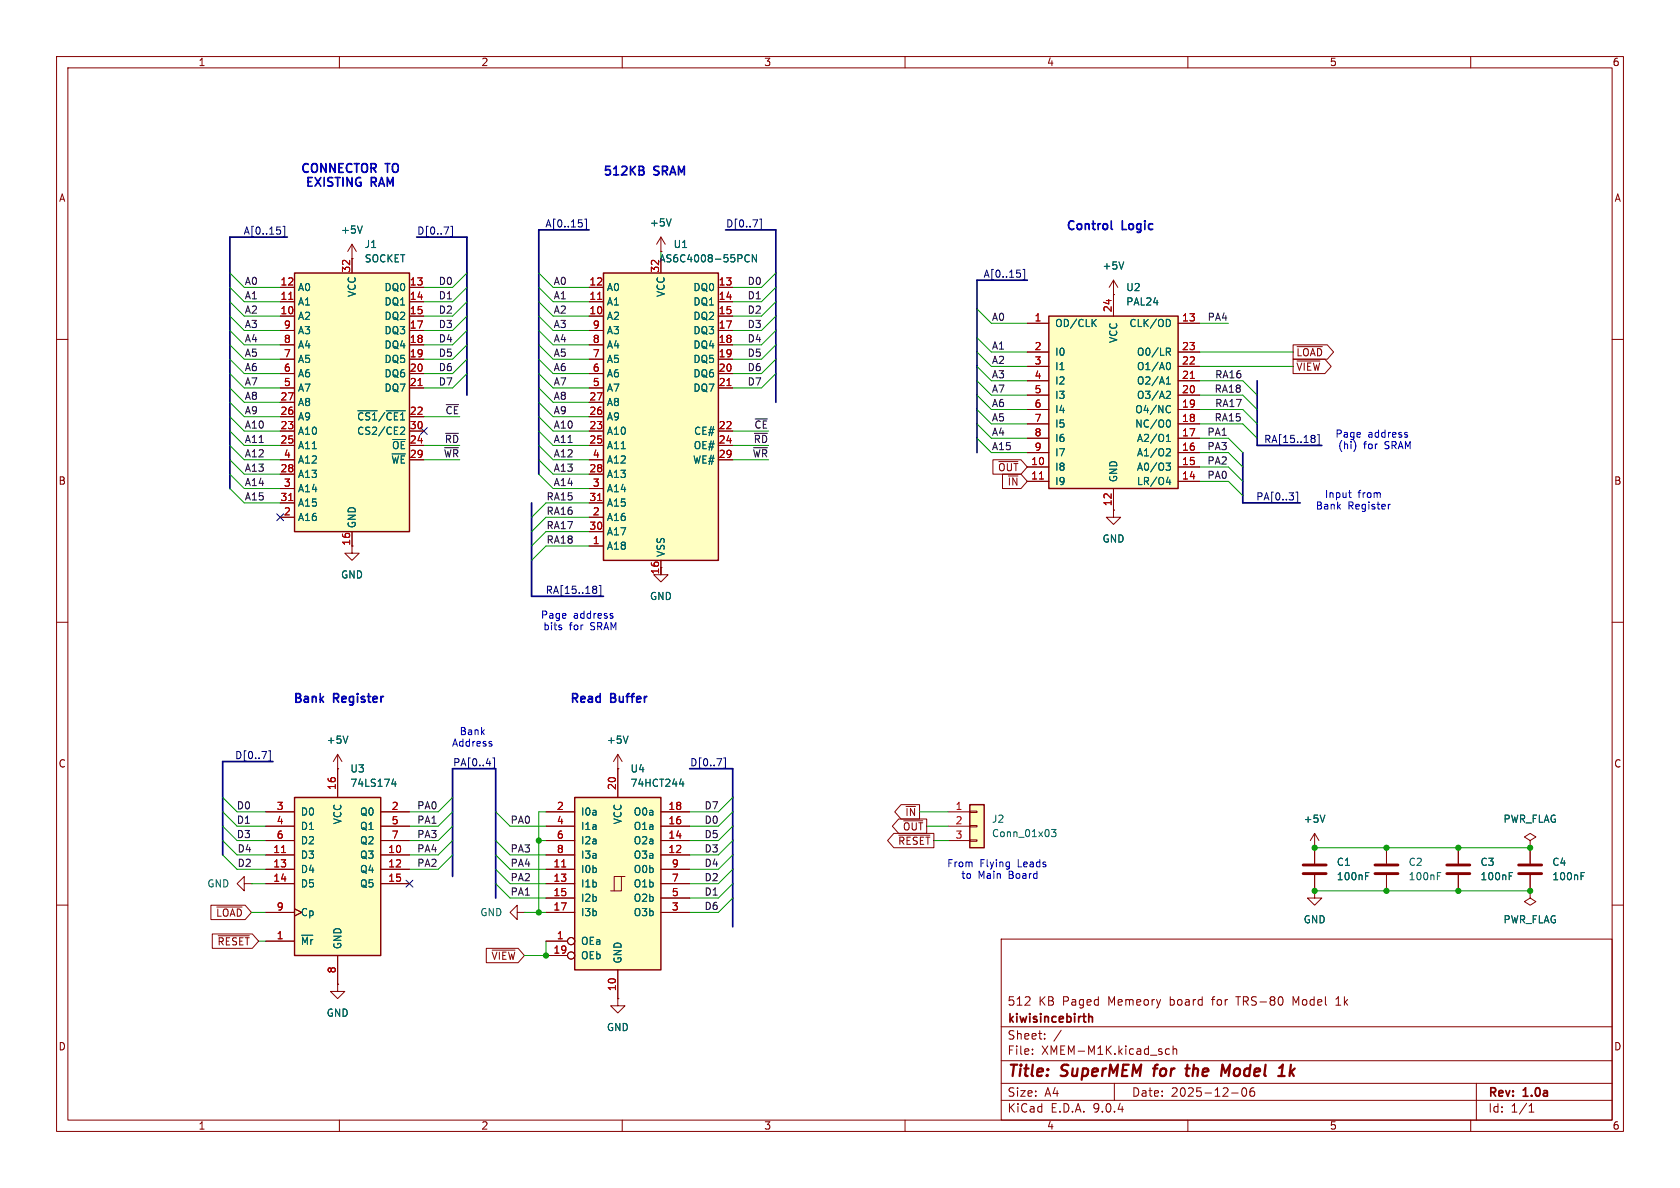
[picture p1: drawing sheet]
<svg xmlns="http://www.w3.org/2000/svg" width="297mm" height="210mm" viewBox="0 0 297 210" stroke-linecap="round" stroke-linejoin="round" font-family="sans-serif">
<g fill="none" stroke="#840000" stroke-width=".18">
<path d="M10 10h277v190h-277zM12 12h273v186h-273zM60 10v2M110 10v2M160 10v2M210 10v2M260 10v2M10 60h2M285 60h2M10 110h2M285 110h2M10 160h2"/>
<path d="M177 166h108v32h-108zM229.1 177.3l-.5-1.1v1.5M236.2 177.7h.8M236.6 176.2l-.4 .4M285 160h2M60 198v2M110 198v2M160 198v2M177 194.5h108M177 191.5h108M177 187.5h108M177 181.5h108"/>
<path d="M182.5 186.3v.1M182.5 185.5v.1M184.7 183.6v.1M184.7 182.8v.1M187.6 182.1l-1.3 2M197 191.5v3M206.7 185.5l-.4-.1-.3 .3v.4l.2 .2h.5M207.4 185.5l.2-.1 .4 .1v.9M207.4 184.9v1.5M210 198v2M217.7 193.2h1.2M219.7 192.4l.2-.1a.81 .81 0 0 1 .6 .6 .81 .81 0 0 1-.3 .8l-.2 .1a.81 .81 0 0 1-.3-1.4z"/>
<path d="M221.7 192.3a.59 .59 0 0 0-.7 .6v.6l.1 .2 .4 .1 .2-.1 .1-.5-.1-.3h-.5l-.2 .3M260 198v2M261 191.5v6.5M270.3 196.6h.9M270.3 195.5l.4-.4v1.5"/>
</g>
<path d="M203.8 188.9h.8M204.2 188.5l-.2 1.7M209.6 188.9h.7M209.8 190.1l.4 .1M209.9 188.2l-.2 1.7M216.6 189.6l.9-1.4-.3 2M228.2 188.2l-.2 2M228.3 189.4l.4 .8M228.9 188.9l-.9 .7" fill="none" stroke="#840000" stroke-width=".4"/>
<path d="M192.5 179.8l.2-.1 .4 .1v.9" fill="none" stroke="#840000" stroke-width=".3"/>
<path d="M52.1 141h15.2v27.9h-15.2z" fill="#ffffc2"/>
<path d="M52.1 141h15.2v27.9h-15.2z" fill="none" stroke="#840000" stroke-width=".25"/>
<g fill="none" stroke="#840000" stroke-width=".18">
<path d="M59.7 135.9v5.1M109.2 135.9h.1M109.2 133.4l-.7 1.2M109.2 133.4l.8 1.2M109.2 133.4v2.5M47 143.5h5.1M47 146.1h5.1M47 148.6h5.1M47 151.1h5.1M47 153.7h5.1M47 156.2h5.1M67.3 143.5h5.1"/>
<path d="M67.3 146.1h5.1M67.3 148.6h5.1M67.3 151.1h5.1M67.3 153.7h5.1M67.3 156.2h5.1M270.5 148.6l1-.6-1-.7-1 .7 1 .6v1.3M270.5 149.9h.1M270.5 157.5v1.3l1 .6-1 .6-1-.6 1-.6M270.5 157.5h.1M270.5 149.9v2.8M270.5 154.7v2.8M47 161.3h5.1"/>
<path d="M47 166.4h5.1M52.1 160.7l1.2 .6-1.2 .6M59.7 174v1.3h1.3l-1.3 1.2-1.3-1.2h1.3M59.7 174h.1M59.7 168.9v5.1M109.2 176.5v1.3h1.3l-1.3 1.3-1.3-1.3h1.3M109.2 176.5h.1"/>
</g>
<path d="M49.8 150.7h.7" fill="none" stroke="#a90000" stroke-width=".18"/>
<path d="M69.6 137.7l-.3 .9h.7M69.9 138.2v.8M111 130.1l-.4 1.3M279.5 154.9h.4M279.5 154.2h.6M53.3 165.3h2" fill="none" stroke="#006464" stroke-width=".18"/>
<path d="M268.5 152.9h4M268.5 154.4h4" fill="none" stroke="#840000" stroke-width=".51"/>
<path d="M101.6 141h15.2v30.5h-15.2z" fill="#ffffc2"/>
<g fill="none" stroke="#840000" stroke-width=".18">
<path d="M62.2 45.7h.1M62.2 43.2l-.7 1.3M62.2 43.2l.8 1.3M62.2 43.2v2.5M62.2 96.5v1.3h1.3l-1.3 1.3-1.2-1.3h1.2M59.7 135.9h.1M59.7 133.4l-.8 1.2M59.7 133.4l.8 1.2M59.7 133.4v2.5M109.2 135.9v5.1M96.5 143.5h5.1M96.5 146.1h5.1"/>
<path d="M96.5 148.6h5.1M96.5 151.1h5.1M96.5 153.7h5.1M96.5 156.2h5.1M96.5 158.8h5.1M109.9 154.9h-1.3v2.6M110.5 154.9h-.6v2.6h-2M116.8 143.5h5.1M116.8 146.1h5.1M116.8 148.6h5.1M116.8 151.1h5.1M116.8 153.7h5.1"/>
<path d="M116.8 156.2h5.1M116.8 158.8h5.1M91.4 161.3v-1.3l-1.2 1.3 1.2 1.3v-1.3h1.3M92.7 161.3h.1M96.5 161.3h5.1M96.5 166.4h3.8M96.5 168.9h3.8M109.2 171.5v5M116.8 161.3h5.1"/>
<circle cx="101" cy="168.9" r=".63"/>
<circle cx="101" cy="166.4" r=".63"/>
</g>
<path d="M101.6 141h15.2v30.5h-15.2z" fill="none" stroke="#840000" stroke-width=".25"/>
<path d="M99.3 153.3h.7" fill="none" stroke="#a90000" stroke-width=".18"/>
<path d="M64 39.9l-.4 1.3M61.5 130.1l-.4 1.3M120.1 138.6h.8M120.7 138.2v.8" fill="none" stroke="#006464" stroke-width=".18"/>
<path d="M171.4 142.2h2.6v7.7h-2.6z" fill="#ffffc2"/>
<path d="M171.4 142.2h2.6v7.7h-2.6z" fill="none" stroke="#840000" stroke-width=".25"/>
<path d="M167.6 143.5h3.8M167.6 146.1h3.8M167.6 148.6h3.8M171.4 143.4h1.3v.2h-1.3zM171.4 145.9h1.3v.3h-1.3zM171.4 148.5h1.3v.2h-1.3zM245.1 149.9v2.8M245.1 154.7v2.8" fill="none" stroke="#840000" stroke-width=".18"/>
<path d="M185.9 146.6h.8l-.4 .5 .3 .1v.6l-.2 .1-.5-.1M254.1 154.9h.4M254.1 154.2h.6" fill="none" stroke="#006464" stroke-width=".18"/>
<path d="M243.1 152.9h4M243.1 154.4h4" fill="none" stroke="#840000" stroke-width=".51"/>
<path d="M52.1 48.3h20.3v45.7h-20.3z" fill="#ffffc2"/>
<path d="M52.1 48.3h20.3v45.7h-20.3z" fill="none" stroke="#840000" stroke-width=".25"/>
<g fill="none" stroke="#840000" stroke-width=".18">
<path d="M49.5 50.8h2.6M49.5 53.3h2.6M49.5 55.9h2.6M49.5 58.4h2.6M62.2 45.7v2.6M72.4 50.8h2.5M72.4 53.3h2.5M72.4 55.9h2.5M72.4 58.4h2.5M116.8 44.5h.1M116.8 41.9l-.7 1.3M116.8 41.9l.8 1.3"/>
<path d="M116.8 41.9v2.6M49.5 61h2.6M49.5 63.5h2.6M49.5 66h2.6M49.5 68.6h2.6M49.5 71.1h2.6M49.5 73.7h2.6M49.5 76.2h2.6M49.5 78.7h2.6M72.4 61h2.5M72.4 63.5h2.5M72.4 66h2.5"/>
<path d="M72.4 68.6h2.5M72.4 76.2h2.5M72.4 78.7h2.5M49.5 81.3h2.6M49.5 83.8h2.6M49.5 86.4h2.6M49.5 88.9h2.6M49.5 91.4h2.6M62.2 94v2.5M72.4 81.3h2.5M232.4 149.9h.1M232.4 157.5v1.3h1.3l-1.3 1.2-1.3-1.2h1.3"/>
<path d="M232.4 157.5h.1M232.4 147.3l-.8 1.3M232.4 147.3l.8 1.3M232.4 147.3v5.4M232.4 154.7v2.8M257.8 149.9v2.8M257.8 154.7v2.8"/>
</g>
<path d="M51 52.9h.8M73.9 68.2h.7M51 88.5h.8" fill="none" stroke="#a90000" stroke-width=".18"/>
<path d="M118.7 38.7l-.5 1.2M63.3 72.6h3.4M68.3 72.6h3.4M70.9 75.6l.4-.1 .2 .4-.7 .9h.7M234.2 144.1l-.4 1.3M241.4 154.9h.4M241.4 154.2h.6M266.8 154.9h.4M266.8 154.2h.6" fill="none" stroke="#006464" stroke-width=".18"/>
<path d="M230.4 152.9h4M230.4 154.4h4M255.8 152.9h4M255.8 154.4h4" fill="none" stroke="#840000" stroke-width=".51"/>
<path d="M106.7 48.3h20.3v50.8h-20.3z" fill="#ffffc2"/>
<path d="M106.7 48.3h20.3v50.8h-20.3z" fill="none" stroke="#840000" stroke-width=".25"/>
<g fill="none" stroke="#840000" stroke-width=".18">
<path d="M104.1 50.8h2.6M104.1 53.3h2.6M104.1 55.9h2.6M104.1 58.4h2.6M116.8 45.7v2.6M127 50.8h2.5M127 53.3h2.5M127 55.9h2.5M127 58.4h2.5M104.1 61h2.6M104.1 63.5h2.6M104.1 66h2.6"/>
<path d="M104.1 68.6h2.6M104.1 71.1h2.6M104.1 73.7h2.6M104.1 76.2h2.6M104.1 78.7h2.6M127 61h2.5M127 63.5h2.5M127 66h2.5M127 68.6h2.5M127 76.2h2.5M127 78.7h2.5M104.1 81.3h2.6"/>
<path d="M104.1 83.8h2.6M104.1 86.4h2.6M104.1 88.9h2.6M104.1 91.4h2.6M104.1 94h2.6M104.1 96.5h2.6M116.8 99.1v2.5M127 81.3h2.5M196.8 90.2v1.2h1.3l-1.3 1.3-1.2-1.3h1.2M196.8 90.2h.1"/>
</g>
<path d="M105.7 52.9h.7M128.5 68.2h.7M105.7 88.5h.7" fill="none" stroke="#a90000" stroke-width=".18"/>
<path d="M131.7 46l.4 .3 .4-.1M132.5 45.2l-.4-.2-.4 .3M133.7 45v1.3l-.7-1.3v1.3" fill="none" stroke="#006464" stroke-width=".18"/>
<path d="M185.4 55.9h22.9v30.5h-22.9z" fill="#ffffc2"/>
<path d="M185.4 55.9h22.9v30.5h-22.9z" fill="none" stroke="#840000" stroke-width=".25"/>
<g fill="none" stroke="#840000" stroke-width=".18">
<path d="M49.5 50.8h2.6M49.5 53.3h2.6M49.5 55.9h2.6M49.5 58.4h2.6M62.2 45.7h.1M62.2 45.7v2.6M72.4 50.8h2.5M72.4 53.3h2.5M72.4 55.9h2.5M72.4 58.4h2.5M104.1 50.8h2.6M104.1 53.3h2.6"/>
<path d="M104.1 55.9h2.6M104.1 58.4h2.6M116.8 44.5h.1M116.8 45.7v2.6M127 50.8h2.5M127 53.3h2.5M127 55.9h2.5M127 58.4h2.5M181.6 57.2h3.8M196.8 52.1h.1M196.8 49.5v6.4M196.8 49.5l-.7 1.3"/>
<path d="M196.8 49.5l.8 1.3M208.3 57.2h3.8M49.5 61h2.6M49.5 63.5h2.6M49.5 66h2.6M49.5 68.6h2.6M49.5 71.1h2.6M49.5 73.7h2.6M49.5 76.2h2.6M49.5 78.7h2.6M72.4 61h2.5M72.4 63.5h2.5"/>
<path d="M72.4 66h2.5M72.4 68.6h2.5M72.4 76.2h2.5M72.4 78.7h2.5M104.1 61h2.6M104.1 63.5h2.6M104.1 66h2.6M104.1 68.6h2.6M104.1 71.1h2.6M104.1 73.7h2.6M104.1 76.2h2.6M104.1 78.7h2.6"/>
<path d="M127 61h2.5M127 63.5h2.5M127 66h2.5M127 68.6h2.5M127 76.2h2.5M127 78.7h2.5M181.6 62.2h3.8M181.6 64.8h3.8M181.6 67.3h3.8M181.6 69.9h3.8M181.6 72.4h3.8M181.6 74.9h3.8"/>
<path d="M181.6 77.5h3.8M208.3 62.2h3.8M208.3 64.8h3.8M208.3 67.3h3.8M208.3 69.9h3.8M208.3 72.4h3.8M208.3 74.9h3.8M208.3 77.5h3.8M228.6 61h6.1l1.1 1.2-1.1 1.3h-6.1zM228.6 63.5h5.6l1.1 1.3-1.1 1.2h-5.6zM229.3 61.3h4.5M229.3 63.8h4"/>
<path d="M49.5 81.3h2.6M49.5 83.8h2.6M49.5 86.4h2.6M49.5 88.9h2.6M49.5 91.4h2.6M62.2 94v2.5M72.4 81.3h2.5M104.1 81.3h2.6M104.1 83.8h2.6M104.1 86.4h2.6M104.1 88.9h2.6M104.1 91.4h2.6"/>
<path d="M104.1 94h2.6M104.1 96.5h2.6M116.8 99.1v2.5h-1.2l1.2 1.3 1.3-1.3h-1.3v-1.3M127 81.3h2.5M175.5 81.3h5l1.1 1.3-1.1 1.2h-5zM176.6 81.6h3.4M177.2 83.8h3.3l1.1 1.3-1.1 1.3h-3.3zM181.6 80h3.8M181.6 82.6h3.8M181.6 85.1h3.8M196.8 90.2h.1M196.8 86.4v3.8"/>
<path d="M208.3 80h3.8M208.3 82.6h3.8M208.3 85.1h3.8M59.7 135.9h.1M59.7 135.9v5.1M109.2 135.9h.1M109.2 135.9v5.1M43.2 156.2v-1.3l-1.3 1.3 1.3 1.3v-1.3h1.2M44.4 156.2h.1M47 143.5h5.1M47 146.1h5.1M47 148.6h5.1"/>
<path d="M47 151.1h5.1M47 153.7h5.1M47 156.2h5.1M67.3 143.5h5.1M67.3 146.1h5.1M67.3 148.6h5.1M67.3 151.1h5.1M67.3 153.7h5.1M67.3 156.2h5.1M96.5 143.5h5.1M96.5 146.1h5.1M96.5 148.6h5.1"/>
<path d="M96.5 151.1h5.1M96.5 153.7h5.1M96.5 156.2h5.1M96.5 158.8h5.1M116.8 143.5h5.1M116.8 146.1h5.1M116.8 148.6h5.1M116.8 151.1h5.1M116.8 153.7h5.1M116.8 156.2h5.1M116.8 158.8h5.1M158 147.3h7.1v2.6h-7.1l-1.1-1.3z"/>
<path d="M158.9 144.8h4.9v2.5h-4.9l-1.1-1.2zM158.9 147.6h5.5M159.3 142.2h3.3v2.6h-3.3l-1.1-1.3zM159.8 145.1h3.3M160.2 142.6h1.7M232.4 149.9h.1M232.4 157.5h.1M232.4 149.9v2.8M232.4 154.7v2.8M257.8 149.9v2.8M257.8 154.7v2.8M270.5 149.9h.1"/>
<path d="M270.5 157.5h.1M270.5 149.9v2.8M270.5 154.7v2.8M37.3 160h6l1.1 1.3-1.1 1.3h-6zM37.5 165.1h7.1l1.1 1.3-1.1 1.2h-7.1zM38.3 160.3h4.5M38.6 165.4h5.5M47 161.3h5.1M47 166.4h5.1M52.1 160.7l1.2 .6-1.2 .6M59.7 174h.1M59.7 168.9v5.1"/>
<path d="M86 167.6h5.6l1.1 1.3-1.1 1.3h-5.6zM87 168h4.1M96.5 161.3h5.1M96.5 166.4h3.8M96.5 168.9h3.8M109.2 176.5h.1M109.2 171.5v5M116.8 161.3h5.1"/>
<circle cx="101" cy="168.9" r=".63"/>
<circle cx="101" cy="166.4" r=".63"/>
</g>
<g fill="none" stroke="#006464" stroke-width=".18">
<path d="M64 39.9l-.4 1.3M118.7 38.7l-.5 1.2M131.7 46l.4 .3 .4-.1M132.5 45.2l-.4-.2-.4 .3M133.7 45v1.3l-.7-1.3v1.3M193.2 57l.6 .7M193.8 56.5l-.7 .7M198.7 46.3l-.5 1.3M206.7 56.5l.2 .5-.2 .7M63.3 72.6h3.4M68.3 72.6h3.4M70.9 75.6l.4-.1 .2 .4-.7 .9h.7"/>
<path d="M206.2 61.5h.5l.2 .3-.1 .3-.6 .1M206.2 67.9h.7M206.2 67l.4-.4v1.3M206.2 77.1l.4-.3v1.2M206.2 78h.7M206.4 64.1h.1a.68 .68 0 0 1 .4 .6 .68 .68 0 0 1-.4 .6h-.1M206.4 69.2h.4l.1 .3-.8 .9h.8M206.4 79.3l.4 .1 .1 .3-.8 .9h.8M206.4 71.8l.3-.1 .2 .1M206.5 74.2a.68 .68 0 0 1 .4 .7 .68 .68 0 0 1-.4 .6M206.5 62.2l.4 .6M206.9 72.8l-.2 .2-.3-.1"/>
<path d="M206.1 81.9h.8l-.4 .4 .4 .2v.4l-.2 .2h-.4M206.2 85.2h.8M206.8 84.8v.9M61.5 130.1l-.4 1.3M69.6 137.7l-.3 .9h.7M69.9 138.2v.8M111 130.1l-.4 1.3M120.1 138.6h.8M120.7 138.2v.8M234.2 144.1l-.4 1.3M241.4 154.9h.4M241.4 154.2h.6"/>
<path d="M266.8 154.9h.4M266.8 154.2h.6M279.5 154.9h.4M279.5 154.2h.6M53.3 165.3h2"/>
</g>
<path d="M51 52.9h.8M105.7 52.9h.7M73.9 68.2h.7M128.5 68.2h.7M210.4 66.9h.8M51 88.5h.8M105.7 88.5h.7M183.8 84.7h.7M49.8 150.7h.7M99.3 153.3h.7" fill="none" stroke="#a90000" stroke-width=".18"/>
<g fill="none" stroke="#000084" stroke-width=".18">
<path d="M102.9 39.5v.5M103.4 38.7h.3v1.9h-.3M134.3 38.7h.3v1.9h-.3M49.6 40.7v.6M50 40h.3v1.8h-.3M79.7 40h.3v1.8h-.3M180.4 48.4v.5M180.8 47.6h.3v1.8h-.3M74.3 75.6l1.2 1.2M75.5 75.6l-1.2 1.2M232 77h.2l.3 .2-.3 .3M232 77.5h.2"/>
<path d="M232.2 77.5l.3 .2v.3l-.1 .2h-.4M232.9 76.8h.3v1.9h-.3M48.9 90.8l1.2 1.2M50.1 90.8l-1.2 1.2M229.1 87h.3v1.8h-.3M105 103.6h.2l.3 .3-.3 .3M105 104.2h.2M105.2 104.2l.3 .2v.3l-.1 .1-.4 .1M105.9 103.5h.3v1.8h-.3M47.5 132.7h.3v1.8h-.3M87.1 134h.3v1.8h-.3M127.9 134h.3v1.8h-.3"/>
<path d="M71.8 155.6l1.2 1.2M73 155.6l-1.2 1.2"/>
</g>
<path d="M50.8 41.9h-10.2v44.5M73.7 41.9h8.8v28M104.1 40.6h-8.9v43.2M128.3 40.6h8.9v30.5M181.6 49.5h-8.9v30.5M222.2 67.3v11.4h11.5M94 88.9v16.5h12.7M219.7 80v8.9h10.2M48.3 134.6h-8.9v16.5M121.9 135.9h7.6v27.9M80 154.9v-19h7.6v22.9" fill="none" stroke="#000084" stroke-width=".3"/>
<g fill="none" stroke="#009600" stroke-width=".18">
<path d="M40.6 53.3l2.6 2.6h6.3M40.6 48.3l2.6 2.5h6.3M40.6 58.4l2.6 2.6h6.3M40.6 55.9l2.6 2.5h6.3M40.6 50.8l2.6 2.5h6.3M82.5 53.3l-2.5 2.6h-5.1M82.5 48.3l-2.5 2.5h-5.1M82.5 58.4l-2.5 2.6h-5.1M82.5 55.9l-2.5 2.5h-5.1M82.5 50.8l-2.5 2.5h-5.1M95.2 53.3l2.6 2.6h6.3M95.2 48.3l2.6 2.5h6.3"/>
<path d="M95.2 58.4l2.6 2.6h6.3M95.2 55.9l2.6 2.5h6.3M95.2 50.8l2.6 2.5h6.3M116.8 44.5v1.2M137.2 53.3l-2.6 2.6h-5.1M137.2 48.3l-2.6 2.5h-5.1M137.2 58.4l-2.6 2.6h-5.1M137.2 55.9l-2.6 2.5h-5.1M137.2 50.8l-2.6 2.5h-5.1M172.7 54.6l2.6 2.6h6.3M172.7 59.7l2.6 2.5h6.3M212.1 57.2h5.1"/>
<path d="M40.6 71.1l2.6 2.6h6.3M40.6 66l2.6 2.6h6.3M40.6 68.6l2.6 2.5h6.3M40.6 61l2.6 2.5h6.3M40.6 63.5l2.6 2.5h6.3M40.6 73.7l2.6 2.5h6.3M40.6 78.7l2.6 2.6h6.3M40.6 76.2l2.6 2.5h6.3M74.9 73.7h6.4M74.9 78.7h6.4M82.5 66l-2.5 2.6h-5.1M82.5 61l-2.5 2.5h-5.1"/>
<path d="M82.5 63.5l-2.5 2.5h-5.1M95.2 71.1l2.6 2.6h6.3M95.2 66l2.6 2.6h6.3M95.2 68.6l2.6 2.5h6.3M95.2 61l2.6 2.5h6.3M95.2 63.5l2.6 2.5h6.3M95.2 73.7l2.6 2.5h6.3M95.2 78.7l2.6 2.6h6.3M95.2 76.2l2.6 2.5h6.3M129.5 76.2h6.4M129.5 78.7h6.4M137.2 66l-2.6 2.6h-5.1"/>
<path d="M137.2 61l-2.6 2.5h-5.1M137.2 63.5l-2.6 2.5h-5.1M172.7 72.4l2.6 2.5h6.3M172.7 77.5l2.6 2.5h6.3M172.7 74.9l2.6 2.6h6.3M172.7 69.9l2.6 2.5h6.3M172.7 67.3l2.6 2.6h6.3M172.7 64.8l2.6 2.5h6.3M172.7 62.2l2.6 2.6h6.3M212.1 74.9h7.6l2.5 2.6M212.1 62.2h16.5M212.1 77.5h5.1l2.5 2.5"/>
<path d="M212.1 72.4h7.6l2.5 2.5M212.1 69.9h7.6l2.5 2.5M212.1 67.3h7.6l2.5 2.6M212.1 64.8h16.5M40.6 81.3l2.6 2.5h6.3M40.6 83.8l2.6 2.6h6.3M40.6 86.4l2.6 2.5h6.3M74.9 81.3h6.4M95.2 81.3l2.6 2.5h6.3M95.2 83.8l2.6 2.6h6.3M104.1 96.5h-7.6l-2.5 2.6M104.1 91.4h-7.6l-2.5 2.6"/>
<path d="M104.1 88.9h-7.6l-2.5 2.5M104.1 94h-7.6l-2.5 2.5M129.5 81.3h6.4M212.1 80h5.1l2.5 2.6M212.1 85.1h5.1l2.5 2.5M212.1 82.6h5.1l2.5 2.5M39.4 141l2.5 2.5h5.1M39.4 146.1l2.5 2.5h5.1M39.4 151.1l2.5 2.6h5.1M39.4 148.6l2.5 2.5h5.1M39.4 143.5l2.5 2.6h5.1M44.4 156.2h2.6"/>
<path d="M80 141l-2.5 2.5h-5.1M80 146.1l-2.5 2.5h-5.1M80 151.1l-2.5 2.6h-5.1M80 148.6l-2.5 2.5h-5.1M80 143.5l-2.5 2.6h-5.1M87.6 151.1l2.6 2.6h6.3M87.6 153.7l2.6 2.5h6.3M87.6 156.2l2.6 2.6h6.3M87.6 148.6l2.6 2.5h6.3M87.6 143.5l2.6 2.6h6.3M95.2 148.6h1.3M96.5 143.5h-1.3v17.8"/>
<path d="M129.5 141l-2.5 2.5h-5.1M129.5 146.1l-2.5 2.5h-5.1M129.5 151.1l-2.5 2.6h-5.1M129.5 158.8l-2.5 2.5h-5.1M129.5 153.7l-2.5 2.5h-5.1M129.5 156.2l-2.5 2.6h-5.1M129.5 148.6l-2.5 2.5h-5.1M129.5 143.5l-2.5 2.6h-5.1M162.6 143.5h5M163.8 146.1h3.8M165.1 148.6h2.5M232.4 157.5h38.1"/>
<path d="M232.4 149.9h38.1M44.4 161.3h2.6M92.7 161.3h3.8M96.5 166.4v2.5h-3.8"/>
</g>
<path d="M113.5 30.1a.41 .41 0 0 1 .4 .4 .41 .41 0 0 1-.3 .4M113.6 29.5l.2 .2-.2 .3M196.5 39v1.4l.2 .2" fill="none" stroke="#0000c2" stroke-width=".3"/>
<path d="M239.6 78.4l.1 .6-.3 .8M248.5 76.9h.3l.1 .2-.2 .2h-.3M248.5 76.4l.3 .1M238.4 87.1h.5M238.6 87.8l.3 .2M245.8 89.2l-.4 .2M99.3 111v.3M108 108.9h.3l.1 .2-.2 .2h-.2M108 108.4l.3 .1M86.8 131.5l.2 .2-.2 .2M86.8 131.1h.1" fill="none" stroke="#0000c2" stroke-width=".18"/>
<g fill="#009600" stroke="#009600" stroke-width=".18">
<circle cx="245.1" cy="149.9" r=".46"/>
<circle cx="257.8" cy="149.9" r=".46"/>
<circle cx="232.4" cy="149.9" r=".46"/>
<circle cx="270.5" cy="157.5" r=".46"/>
<circle cx="270.5" cy="149.9" r=".46"/>
<circle cx="245.1" cy="157.5" r=".46"/>
<circle cx="257.8" cy="157.5" r=".46"/>
<circle cx="232.4" cy="157.5" r=".46"/>
<circle cx="95.2" cy="161.3" r=".46"/>
<circle cx="96.5" cy="168.9" r=".46"/>
<circle cx="95.2" cy="148.6" r=".46"/>
</g>
<g font-size="2.8" fill="#840000">
<text x="178" y="190.9">Title:</text>
<text x="187.7" y="190.9">SuperMEM</text>
<text x="204.8" y="190.9">for</text>
<text x="211.4" y="190.9">the</text>
<text x="218.3" y="190.9">Model</text>
</g>
<g font-size="2.1" fill="#0000c2">
<text x="53" y="31">CONNECTOR</text>
<text x="53.8" y="33.4">EXISTING</text>
<text x="65.6" y="33.4">RAM</text>
<text x="68.2" y="31">TO</text>
<text x="106.4" y="31.4">512KB</text>
<text x="115.6" y="31.4">SRAM</text>
<text x="188.3" y="41.1">Control</text>
<text x="198.4" y="41.1">Logic</text>
<text x="51.7" y="124.7">Bank</text>
<text x="58.9" y="124.7">Register</text>
<text x="100.6" y="124.7">Read</text>
<text x="107.9" y="124.7">Buffer</text>
</g>
<g font-size="2.1" fill="#840000">
<text x="178" y="178">512</text>
<text x="183.6" y="178">KB</text>
<text x="187.9" y="178">Paged</text>
<text x="196" y="178">Memeory</text>
<text x="207.1" y="178">board</text>
<text x="214.7" y="178">for</text>
<text x="219.2" y="178">TRS-80</text>
<text x="229.2" y="178">Model</text>
<text x="237" y="178">1k</text>
<text x="178" y="184">Sheet:</text>
<text x="178" y="181.2">kiwisincebirth</text>
<text x="178" y="186.7">File:</text>
<text x="184.1" y="186.7">XMEM-M1K.kicad_sch</text>
<text x="178" y="196.9">KiCad</text>
<text x="178" y="194.1">Size:</text>
<text x="184.7" y="194.1">A4</text>
<text x="185.7" y="196.9">E.D.A.</text>
<text x="193.3" y="196.9">9.0.4</text>
<text x="200" y="194.1">Date:</text>
<text x="207" y="194.1">2025-12-06</text>
<text x="263" y="194.3">Rev:</text>
<text x="263" y="196.9">Id:</text>
<text x="267.1" y="196.9">1/1</text>
<text x="269.4" y="194.3">1.0a</text>
</g>
<g font-size="1.8" fill="#840000">
<text x="35" y="11.9">1</text>
<text x="85" y="11.9">2</text>
<text x="135" y="11.9">3</text>
<text x="185" y="11.9">4</text>
<text x="235" y="11.9">5</text>
<text x="285" y="11.9">6</text>
<text x="10.3" y="35.9">A</text>
<text x="285.3" y="35.9">A</text>
<text x="229.1" y="63.2">~{LOAD}</text>
<text x="229.1" y="65.7">~{VIEW}</text>
<text x="176.3" y="83.5">~{OUT}</text>
<text x="10.3" y="85.9">B</text>
<text x="178" y="86">~{IN}</text>
<text x="285.3" y="85.9">B</text>
<text x="116.6" y="101.6" transform="rotate(-90 116.6 101.6)">16</text>
<text x="10.3" y="135.9">C</text>
<text x="285.3" y="135.9">C</text>
<text x="158.7" y="149.5">~{RESET}</text>
<text x="159.5" y="147">~{OUT}</text>
<text x="159.9" y="144.5">~{IN}</text>
<text x="38.1" y="162.2">~{LOAD}</text>
<text x="86.8" y="169.9">~{VIEW}</text>
<text x="10.3" y="185.9">D</text>
<text x="285.3" y="185.9">D</text>
<text x="35" y="199.9">1</text>
<text x="85" y="199.9">2</text>
<text x="135" y="199.9">3</text>
<text x="185" y="199.9">4</text>
<text x="235" y="199.9">5</text>
<text x="285" y="199.9">6</text>
</g>
<g font-size="1.8" fill="#000084">
<text x="43" y="41.6">A[0..15]</text>
<text x="73.7" y="41.6">D[0..7]</text>
<text x="96.3" y="40.3">A[0..15]</text>
<text x="128.3" y="40.3">D[0..7]</text>
<text x="173.8" y="49.2">A[0..15]</text>
<text x="223.4" y="78.4">RA[15..18]</text>
<text x="222" y="88.6">PA[0..3]</text>
<text x="96.4" y="105.1">RA[15..18]</text>
<text x="41.5" y="134.3">D[0..7]</text>
<text x="80" y="135.5">PA[0..4]</text>
<text x="121.9" y="135.5">D[0..7]</text>
</g>
<g font-size="1.8" fill="#006464">
<text x="60.2" y="41.5">+5V</text>
<text x="114.8" y="40.2">+5V</text>
<text x="64.4" y="44">J1</text>
<text x="64.4" y="46.6">SOCKET</text>
<text x="116.5" y="46.6">AS6C4008-55PCN</text>
<text x="119" y="44">U1</text>
<text x="194.8" y="47.9">+5V</text>
<text x="52.6" y="51.7">A0</text>
<text x="63.1" y="52.6" transform="rotate(-90 63.1 52.6)">VCC</text>
<text x="67.9" y="51.7">DQ0</text>
<text x="107.2" y="51.7">A0</text>
<text x="117.7" y="52.6" transform="rotate(-90 117.7 52.6)">VCC</text>
<text x="122.5" y="51.7">DQ0</text>
<text x="199" y="51.7">U2</text>
<text x="52.6" y="54.2">A1</text>
<text x="52.6" y="56.7">A2</text>
<text x="52.6" y="59.3">A3</text>
<text x="67.9" y="54.2">DQ1</text>
<text x="67.9" y="56.7">DQ2</text>
<text x="67.9" y="59.3">DQ3</text>
<text x="107.2" y="54.2">A1</text>
<text x="107.2" y="56.7">A2</text>
<text x="107.2" y="59.3">A3</text>
<text x="122.5" y="54.2">DQ1</text>
<text x="122.5" y="56.7">DQ2</text>
<text x="122.5" y="59.3">DQ3</text>
<text x="186.4" y="58">OD/CLK</text>
<text x="199" y="54.2">PAL24</text>
<text x="199.6" y="58">CLK/OD</text>
<text x="52.6" y="61.8">A4</text>
<text x="52.6" y="64.4">A5</text>
<text x="67.9" y="61.8">DQ4</text>
<text x="67.9" y="64.4">DQ5</text>
<text x="107.2" y="61.8">A4</text>
<text x="107.2" y="64.4">A5</text>
<text x="122.5" y="61.8">DQ4</text>
<text x="122.5" y="64.4">DQ5</text>
<text x="186.4" y="63.1">I0</text>
<text x="186.4" y="65.6">I1</text>
<text x="197.7" y="60.7" transform="rotate(-90 197.7 60.7)">VCC</text>
<text x="200.9" y="63.1">O0/LR</text>
<text x="200.9" y="65.6">O1/A0</text>
<text x="52.6" y="66.9">A6</text>
<text x="52.6" y="69.4">A7</text>
<text x="52.6" y="72">A8</text>
<text x="67.9" y="66.9">DQ6</text>
<text x="67.9" y="69.4">DQ7</text>
<text x="107.2" y="66.9">A6</text>
<text x="107.2" y="69.4">A7</text>
<text x="107.2" y="72">A8</text>
<text x="122.5" y="66.9">DQ6</text>
<text x="122.5" y="69.4">DQ7</text>
<text x="186.4" y="68.2">I2</text>
<text x="186.4" y="70.7">I3</text>
<text x="200.9" y="68.2">O2/A1</text>
<text x="200.9" y="70.7">O3/A2</text>
<text x="52.6" y="74.5">A9</text>
<text x="52.6" y="77.1">A10</text>
<text x="63" y="74.5">~{CS1}/~{CE1}</text>
<text x="63" y="77.1">CS2/CE2</text>
<text x="107.2" y="74.5">A9</text>
<text x="107.2" y="77.1">A10</text>
<text x="122.6" y="77.1">CE#</text>
<text x="186.4" y="73.3">I4</text>
<text x="186.4" y="75.8">I5</text>
<text x="200.6" y="73.3">O4/NC</text>
<text x="200.6" y="75.8">NC/O0</text>
<text x="52.6" y="79.6">A11</text>
<text x="52.6" y="82.1">A12</text>
<text x="69.1" y="82.1">~{WE}</text>
<text x="69.2" y="79.6">~{OE}</text>
<text x="107.2" y="79.6">A11</text>
<text x="107.2" y="82.1">A12</text>
<text x="122.4" y="82.1">WE#</text>
<text x="122.5" y="79.6">OE#</text>
<text x="186.4" y="78.3">I6</text>
<text x="186.4" y="80.9">I7</text>
<text x="186.4" y="83.4">I8</text>
<text x="200.9" y="78.3">A2/O1</text>
<text x="200.9" y="80.9">A1/O2</text>
<text x="200.9" y="83.4">A0/O3</text>
<text x="52.6" y="84.7">A13</text>
<text x="52.6" y="87.2">A14</text>
<text x="52.6" y="89.8">A15</text>
<text x="107.2" y="84.7">A13</text>
<text x="107.2" y="87.2">A14</text>
<text x="107.2" y="89.8">A15</text>
<text x="186.4" y="86">I9</text>
<text x="197.7" y="85.3" transform="rotate(-90 197.7 85.3)">GND</text>
<text x="200.9" y="86">LR/O4</text>
<text x="52.6" y="92.3">A16</text>
<text x="63.1" y="93.5" transform="rotate(-90 63.1 93.5)">GND</text>
<text x="107.2" y="92.3">A16</text>
<text x="107.2" y="94.8">A17</text>
<text x="107.2" y="97.4">A18</text>
<text x="117.7" y="98.6" transform="rotate(-90 117.7 98.6)">VSS</text>
<text x="194.8" y="96.1">GND</text>
<text x="60.2" y="102.5">GND</text>
<text x="114.8" y="106.3">GND</text>
<text x="57.7" y="131.7">+5V</text>
<text x="107.2" y="131.7">+5V</text>
<text x="61.8" y="136.8">U3</text>
<text x="111.4" y="136.8">U4</text>
<text x="61.8" y="139.3">74LS174</text>
<text x="111.4" y="139.3">74HCT244</text>
<text x="53.1" y="144.4">D0</text>
<text x="53.1" y="146.9">D1</text>
<text x="53.1" y="149.5">D2</text>
<text x="60.6" y="145.8" transform="rotate(-90 60.6 145.8)">VCC</text>
<text x="63.6" y="144.4">Q0</text>
<text x="63.6" y="146.9">Q1</text>
<text x="63.6" y="149.5">Q2</text>
<text x="102.6" y="144.4">I0a</text>
<text x="102.6" y="146.9">I1a</text>
<text x="102.6" y="149.5">I2a</text>
<text x="110.1" y="145.8" transform="rotate(-90 110.1 145.8)">VCC</text>
<text x="111.9" y="144.4">O0a</text>
<text x="111.9" y="146.9">O1a</text>
<text x="111.9" y="149.5">O2a</text>
<text x="175.3" y="145.6">J2</text>
<text x="175.3" y="148.2">Conn_01x03</text>
<text x="230.4" y="145.6">+5V</text>
<text x="265.7" y="145.6">PWR_FLAG</text>
<text x="53.1" y="152">D3</text>
<text x="53.1" y="154.5">D4</text>
<text x="63.6" y="152">Q3</text>
<text x="63.6" y="154.5">Q4</text>
<text x="102.6" y="152">I3a</text>
<text x="102.6" y="154.5">I0b</text>
<text x="111.9" y="152">O3a</text>
<text x="111.9" y="154.5">O0b</text>
<text x="236.2" y="153.3">C1</text>
<text x="236.2" y="155.8">100nF</text>
<text x="248.9" y="153.3">C2</text>
<text x="248.9" y="155.8">100nF</text>
<text x="261.6" y="153.3">C3</text>
<text x="261.6" y="155.8">100nF</text>
<text x="274.3" y="153.3">C4</text>
<text x="274.3" y="155.8">100nF</text>
<text x="36.6" y="157.1">GND</text>
<text x="53.1" y="157.1">D5</text>
<text x="63.6" y="157.1">Q5</text>
<text x="102.6" y="157.1">I1b</text>
<text x="102.6" y="159.6">I2b</text>
<text x="111.9" y="157.1">O1b</text>
<text x="111.9" y="159.6">O2b</text>
<text x="53.1" y="162.2">Cp</text>
<text x="53.1" y="167.2">~{Mr}</text>
<text x="60.6" y="167.9" transform="rotate(-90 60.6 167.9)">GND</text>
<text x="84.8" y="162.2">GND</text>
<text x="102.6" y="162.2">I3b</text>
<text x="102.6" y="167.2">OEa</text>
<text x="111.9" y="162.2">O3b</text>
<text x="230.4" y="163.4">GND</text>
<text x="265.7" y="163.4">PWR_FLAG</text>
<text x="102.6" y="169.8">OEb</text>
<text x="110.1" y="170.4" transform="rotate(-90 110.1 170.4)">GND</text>
<text x="57.7" y="179.9">GND</text>
<text x="107.2" y="182.5">GND</text>
</g>
<g font-size="1.8" fill="#0f0f0f">
<text x="43.2" y="50.5">A0</text>
<text x="43.2" y="53">A1</text>
<text x="77.5" y="53">D1</text>
<text x="77.5" y="50.5">D0</text>
<text x="97.8" y="53">A1</text>
<text x="97.8" y="50.5">A0</text>
<text x="132.1" y="53">D1</text>
<text x="132.1" y="50.5">D0</text>
<text x="43.2" y="55.5">A2</text>
<text x="43.2" y="58.1">A3</text>
<text x="77.5" y="55.5">D2</text>
<text x="77.5" y="58.1">D3</text>
<text x="97.8" y="55.5">A2</text>
<text x="97.8" y="58.1">A3</text>
<text x="132.1" y="55.5">D2</text>
<text x="132.1" y="58.1">D3</text>
<text x="175.3" y="56.8">A0</text>
<text x="213.4" y="56.8">PA4</text>
<text x="43.2" y="60.6">A4</text>
<text x="43.2" y="63.2">A5</text>
<text x="43.2" y="65.7">A6</text>
<text x="77.5" y="65.7">D6</text>
<text x="77.5" y="63.2">D5</text>
<text x="77.5" y="60.6">D4</text>
<text x="97.8" y="60.6">A4</text>
<text x="97.8" y="65.7">A6</text>
<text x="97.8" y="63.2">A5</text>
<text x="132.1" y="60.6">D4</text>
<text x="132.1" y="65.7">D6</text>
<text x="132.1" y="63.2">D5</text>
<text x="175.3" y="61.9">A1</text>
<text x="175.3" y="64.4">A2</text>
<text x="43.2" y="70.8">A8</text>
<text x="43.2" y="68.2">A7</text>
<text x="77.5" y="68.2">D7</text>
<text x="97.8" y="70.8">A8</text>
<text x="97.8" y="68.2">A7</text>
<text x="132.1" y="68.2">D7</text>
<text x="175.3" y="67">A3</text>
<text x="175.3" y="69.5">A7</text>
<text x="214.6" y="69.5">RA18</text>
<text x="214.7" y="67">RA16</text>
<text x="43.2" y="75.9">A10</text>
<text x="43.2" y="73.3">A9</text>
<text x="78.7" y="73.3">~{CE}</text>
<text x="97.8" y="73.3">A9</text>
<text x="97.8" y="75.9">A10</text>
<text x="133.3" y="75.9">~{CE}</text>
<text x="175.3" y="77.1">A4</text>
<text x="175.3" y="74.6">A5</text>
<text x="175.3" y="72">A6</text>
<text x="213.4" y="77.1">PA1</text>
<text x="214.6" y="74.6">RA15</text>
<text x="214.7" y="72">RA17</text>
<text x="43.2" y="78.4">A11</text>
<text x="43.2" y="83.5">A13</text>
<text x="43.2" y="80.9">A12</text>
<text x="78.4" y="80.9">~{WR}</text>
<text x="78.5" y="78.4">~{RD}</text>
<text x="97.8" y="80.9">A12</text>
<text x="97.8" y="83.5">A13</text>
<text x="97.8" y="78.4">A11</text>
<text x="133" y="80.9">~{WR}</text>
<text x="133.1" y="78.4">~{RD}</text>
<text x="175.3" y="79.7">A15</text>
<text x="213.4" y="79.7">PA3</text>
<text x="213.4" y="82.2">PA2</text>
<text x="43.2" y="86">A14</text>
<text x="43.2" y="88.6">A15</text>
<text x="96.5" y="88.6">RA15</text>
<text x="97.8" y="86">A14</text>
<text x="213.4" y="84.7">PA0</text>
<text x="96.5" y="93.6">RA17</text>
<text x="96.5" y="91.1">RA16</text>
<text x="96.5" y="96.2">RA18</text>
<text x="41.8" y="143.2">D0</text>
<text x="73.7" y="143.2">PA0</text>
<text x="124.5" y="143.2">D7</text>
<text x="41.8" y="145.7">D1</text>
<text x="41.8" y="148.2">D3</text>
<text x="73.7" y="148.2">PA3</text>
<text x="73.7" y="145.7">PA1</text>
<text x="90.2" y="145.7">PA0</text>
<text x="124.5" y="145.7">D0</text>
<text x="124.5" y="148.2">D5</text>
<text x="41.9" y="153.3">D2</text>
<text x="41.9" y="150.8">D4</text>
<text x="73.7" y="150.8">PA4</text>
<text x="73.7" y="153.3">PA2</text>
<text x="90.2" y="153.3">PA4</text>
<text x="90.2" y="150.8">PA3</text>
<text x="90.2" y="155.9">PA2</text>
<text x="124.5" y="150.8">D3</text>
<text x="124.5" y="155.9">D2</text>
<text x="124.5" y="153.3">D4</text>
<text x="90.2" y="158.4">PA1</text>
<text x="124.5" y="160.9">D6</text>
<text x="124.5" y="158.4">D1</text>
</g>
<g font-size="1.8" fill="#a90000">
<text x="49.5" y="50.5">12</text>
<text x="49.5" y="53.1">11</text>
<text x="62" y="48.3" transform="rotate(-90 62 48.3)">32</text>
<text x="72.3" y="50.5">13</text>
<text x="72.3" y="53.1">14</text>
<text x="104.1" y="50.5">12</text>
<text x="104.1" y="53.1">11</text>
<text x="116.6" y="48.3" transform="rotate(-90 116.6 48.3)">32</text>
<text x="127" y="50.5">13</text>
<text x="127" y="53.1">14</text>
<text x="49.5" y="55.6">10</text>
<text x="50.1" y="58.2">9</text>
<text x="72.3" y="55.6">15</text>
<text x="72.3" y="58.2">17</text>
<text x="104.1" y="55.6">10</text>
<text x="104.7" y="58.2">9</text>
<text x="127" y="55.6">15</text>
<text x="127" y="58.2">17</text>
<text x="182.8" y="56.9">1</text>
<text x="196.6" y="55.3" transform="rotate(-90 196.6 55.3)">24</text>
<text x="208.9" y="56.9">13</text>
<text x="50.1" y="60.7">8</text>
<text x="50.1" y="63.2">7</text>
<text x="50.1" y="65.8">6</text>
<text x="72.3" y="60.7">18</text>
<text x="72.3" y="63.2">19</text>
<text x="72.3" y="65.8">20</text>
<text x="104.7" y="60.7">8</text>
<text x="104.7" y="63.2">7</text>
<text x="104.7" y="65.8">6</text>
<text x="127" y="60.7">18</text>
<text x="127" y="63.2">19</text>
<text x="127" y="65.8">20</text>
<text x="182.8" y="62">2</text>
<text x="182.8" y="64.5">3</text>
<text x="208.9" y="62">23</text>
<text x="208.9" y="64.5">22</text>
<text x="49.5" y="70.9">27</text>
<text x="50.1" y="68.3">5</text>
<text x="72.3" y="68.3">21</text>
<text x="104.1" y="70.9">27</text>
<text x="104.7" y="68.3">5</text>
<text x="127" y="68.3">21</text>
<text x="182.8" y="67.1">4</text>
<text x="182.8" y="69.6">5</text>
<text x="208.9" y="67.1">21</text>
<text x="208.9" y="69.6">20</text>
<text x="49.5" y="73.4">26</text>
<text x="49.5" y="75.9">23</text>
<text x="72.3" y="73.4">22</text>
<text x="72.3" y="75.9">30</text>
<text x="104.1" y="73.4">26</text>
<text x="104.1" y="75.9">23</text>
<text x="127" y="75.9">22</text>
<text x="182.8" y="72.1">6</text>
<text x="182.8" y="74.7">7</text>
<text x="182.8" y="77.2">8</text>
<text x="208.9" y="72.1">19</text>
<text x="208.9" y="74.7">18</text>
<text x="208.9" y="77.2">17</text>
<text x="49.5" y="78.5">25</text>
<text x="49.5" y="83.6">28</text>
<text x="50.1" y="81">4</text>
<text x="72.3" y="78.5">24</text>
<text x="72.3" y="81">29</text>
<text x="104.1" y="78.5">25</text>
<text x="104.1" y="83.6">28</text>
<text x="104.7" y="81">4</text>
<text x="127" y="78.5">24</text>
<text x="127" y="81">29</text>
<text x="182.2" y="82.3">10</text>
<text x="182.8" y="79.8">9</text>
<text x="208.9" y="79.8">16</text>
<text x="208.9" y="82.3">15</text>
<text x="49.5" y="88.6">31</text>
<text x="50.1" y="86.1">3</text>
<text x="104.1" y="88.6">31</text>
<text x="104.7" y="86.1">3</text>
<text x="182.2" y="84.8">11</text>
<text x="196.6" y="89.6" transform="rotate(-90 196.6 89.6)">12</text>
<text x="208.9" y="84.8">14</text>
<text x="50.1" y="91.2">2</text>
<text x="104.1" y="93.7">30</text>
<text x="104.7" y="91.2">2</text>
<text x="62" y="96.6" transform="rotate(-90 62 96.6)">16</text>
<text x="104.7" y="96.3">1</text>
<text x="48.8" y="143.3">3</text>
<text x="59.4" y="139.7" transform="rotate(-90 59.4 139.7)">16</text>
<text x="69.1" y="143.3">2</text>
<text x="98.4" y="143.3">2</text>
<text x="109" y="139.7" transform="rotate(-90 109 139.7)">20</text>
<text x="118.1" y="143.3">18</text>
<text x="168.8" y="143.3">1</text>
<text x="48.8" y="145.8">4</text>
<text x="48.8" y="148.3">6</text>
<text x="69.1" y="145.8">5</text>
<text x="69.1" y="148.3">7</text>
<text x="98.4" y="145.8">4</text>
<text x="98.4" y="148.3">6</text>
<text x="118.1" y="145.8">16</text>
<text x="118.1" y="148.3">14</text>
<text x="168.8" y="145.8">2</text>
<text x="168.8" y="148.3">3</text>
<text x="48.2" y="150.9">11</text>
<text x="48.2" y="153.4">13</text>
<text x="48.2" y="156">14</text>
<text x="68.5" y="150.9">10</text>
<text x="68.5" y="153.4">12</text>
<text x="68.5" y="156">15</text>
<text x="97.7" y="153.4">11</text>
<text x="97.7" y="156">13</text>
<text x="98.4" y="150.9">8</text>
<text x="118.1" y="150.9">12</text>
<text x="118.7" y="153.4">9</text>
<text x="118.7" y="156">7</text>
<text x="48.8" y="161">9</text>
<text x="97.7" y="158.5">15</text>
<text x="97.7" y="161">17</text>
<text x="118.7" y="158.5">5</text>
<text x="118.7" y="161">3</text>
<text x="48.8" y="166.1">1</text>
<text x="98.4" y="166.1">1</text>
<text x="59.4" y="172.2" transform="rotate(-90 59.4 172.2)">8</text>
<text x="97.7" y="168.7">19</text>
<text x="109" y="175.3" transform="rotate(-90 109 175.3)">10</text>
</g>
<g font-size="1.8" fill="#0000c2">
<text x="236" y="77.6">Page</text>
<text x="241.8" y="77.6">address</text>
<text x="236.4" y="79.6">(hi)</text>
<text x="241.1" y="79.6">for</text>
<text x="244.9" y="79.6">SRAM</text>
<text x="234.1" y="88.2">Input</text>
<text x="240.1" y="88.2">from</text>
<text x="232.5" y="90.3">Bank</text>
<text x="238.3" y="90.3">Register</text>
<text x="95.5" y="109.6">Page</text>
<text x="96" y="111.6">bits</text>
<text x="100.6" y="111.6">for</text>
<text x="101.4" y="109.6">address</text>
<text x="104.5" y="111.6">SRAM</text>
<text x="81.2" y="130.1">Bank</text>
<text x="79.8" y="132.2">Address</text>
<text x="167.3" y="153.5">From</text>
<text x="169.8" y="155.6">to</text>
<text x="172.9" y="155.6">Main</text>
<text x="173.2" y="153.5">Flying</text>
<text x="178.4" y="155.6">Board</text>
<text x="180" y="153.5">Leads</text>
</g>
<text font-size="1.8" fill="#009600" x="38.3" y="167.3">~{RESET}</text>
</svg>
